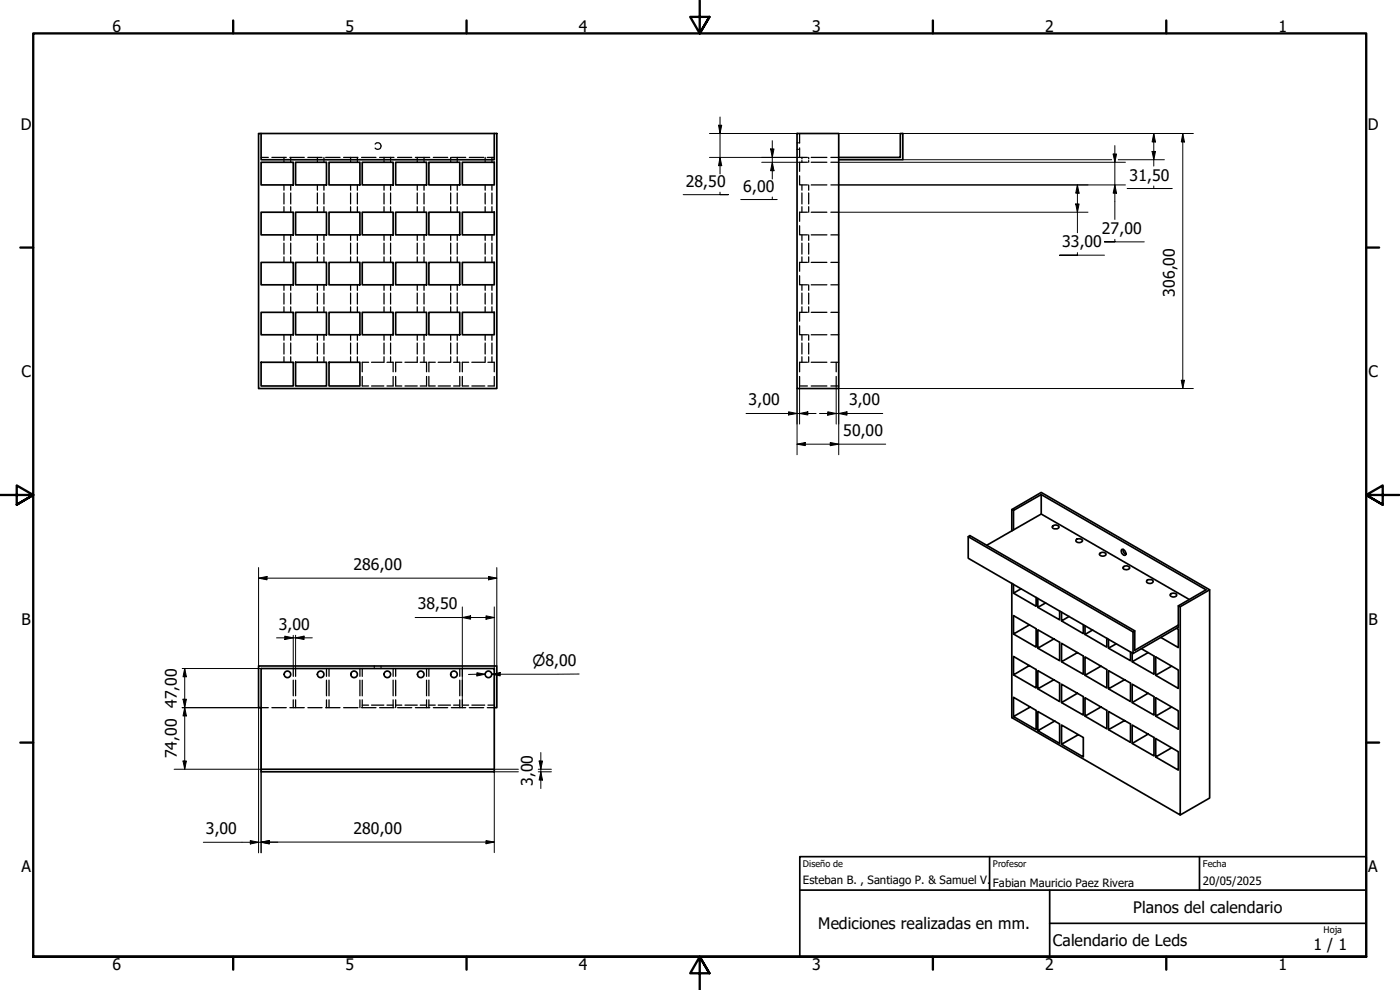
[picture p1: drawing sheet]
<svg xmlns="http://www.w3.org/2000/svg" width="420mm" height="297mm" viewBox="0 0 420 297" stroke-linecap="round" stroke-linejoin="round" font-family="sans-serif">
<!-- layer: Oculto (ISO) -->
<g fill="none" stroke="#000" stroke-width=".38">
<path d="M78.4 47.2h2.1M81.6 47.2h4.3M85.2 47.2v.5M85.2 48.2v.5M85.2 55.5v1.6M85.2 57.9v3.3M87 47.2h4.3M87.2 47.2v.5M87.2 48.2v.5M87.2 55.5v1.6M87.2 57.9v3.3M92.4 47.2h4.2"/>
<path d="M95.2 47.2v.5M95.2 48.2v.5M95.2 55.5v1.6M95.2 57.9v3.3M97.2 47.2v.5M97.2 48.2v.5M97.2 55.5v1.6M97.2 57.9v3.3M97.7 47.2h4.3M103.1 47.2h4.3M105.2 47.2v.5M105.2 48.2v.5"/>
<path d="M105.2 55.5v1.6M105.2 57.9v3.3M107.3 47.2v.5M107.3 48.2v.5M107.3 55.5v1.6M107.3 57.9v3.3M108.5 47.2h4.3M112.6 43.2a.99 .99 0 0 1 1.4-.1 .99 .99 0 0 1 0 1.5 .99 .99 0 0 1-1.4-.2M113.9 47.2h4.3M115.3 47.2v.5M115.3 48.2v.5M115.3 55.5v1.6"/>
<path d="M115.3 57.9v3.3M117.2 47.2v.5M117.2 48.2v.5M117.2 55.5v1.6M117.2 57.9v3.3M119.3 47.2h4.3M124.7 47.2h4.3M125.2 47.2v.5M125.2 48.2v.5M125.2 55.5v1.6M125.2 57.9v3.3M127.3 47.2v.5"/>
<path d="M127.3 48.2v.5M127.3 55.5v1.6M127.3 57.9v3.3M130 47.2h4.4M135.3 47.2v.5M135.3 48.2v.5M135.3 55.5v1.6M135.3 57.9v3.3M135.4 47.2h4.4M137.2 47.2v.5M137.2 48.2v.5M137.2 55.5v1.6"/>
<path d="M137.2 57.9v3.3M140.8 47.2h4.4M145.6 47.2v.5M145.6 48.2v.5M145.6 55.5v1.6M145.6 57.9v3.3M146.2 47.2h2.1M147.6 47.2v.5M147.6 48.2v.5M147.6 55.5v1.6M147.6 57.9v3.3M239.2 42.8h.3"/>
<path d="M239.2 44.8h.3M239.7 42.8h.3M239.7 44.8h.3M240 52.8v2.7h2.3M240 44.4v2.8h2.3M240 40.1v2.8M240.7 47.2v.5M240.7 48.2v.5M240.7 55.5v1.6M240.7 57.9v3.3M242.3 48.7h-2.3v2.7M242.7 47.2v.5"/>
<path d="M242.7 48.2v.5M242.7 55.5v1.6M242.7 57.9v3.3M243.5 47.2h4.7M243.5 48.7h4.7M243.5 55.5h4.7M249.4 47.2h2.3M249.4 48.7h2.3M249.4 55.5h2.3M85.2 62v1.7M85.2 70.5v1.6M85.2 72.9v3.3"/>
<path d="M85.2 77.1v1.6M87.2 62v1.7M87.2 70.5v1.6M87.2 72.9v3.3M87.2 77.1v1.6M95.2 62v1.7M95.2 70.5v1.6M95.2 72.9v3.3M95.2 77.1v1.6M97.2 62v1.7M97.2 70.5v1.6M97.2 72.9v3.3"/>
<path d="M97.2 77.1v1.6M105.2 62v1.7M105.2 70.5v1.6M105.2 72.9v3.3M105.2 77.1v1.6M107.3 62v1.7M107.3 70.5v1.6M107.3 72.9v3.3M107.3 77.1v1.6M115.3 62v1.7M115.3 70.5v1.6M115.3 72.9v3.3"/>
<path d="M115.3 77.1v1.6M117.2 62v1.7M117.2 70.5v1.6M117.2 72.9v3.3M117.2 77.1v1.6M125.2 62v1.7M125.2 70.5v1.6M125.2 72.9v3.3M125.2 77.1v1.6M127.3 62v1.7M127.3 70.5v1.6M127.3 72.9v3.3"/>
<path d="M127.3 77.1v1.6M135.3 62v1.7M135.3 70.5v1.6M135.3 72.9v3.3M135.3 77.1v1.6M137.2 62v1.7M137.2 70.5v1.6M137.2 72.9v3.3M137.2 77.1v1.6M145.6 62v1.7M145.6 70.5v1.6M145.6 72.9v3.3"/>
<path d="M145.6 77.1v1.6M147.6 62v1.7M147.6 70.5v1.6M147.6 72.9v3.3M147.6 77.1v1.6M240 67.7v2.8h2.3M240.7 62v1.7M240.7 70.5v1.6M240.7 72.9v3.3M240.7 77.1v1.6M242.3 63.7h-2.3v2.7M242.3 78.7h-2.3v2.7"/>
<path d="M242.7 62v1.7M242.7 70.5v1.6M242.7 72.9v3.3M242.7 77.1v1.6M243.5 63.7h4.7M243.5 70.5h4.7M243.5 78.7h4.7M249.4 63.7h2.3M249.4 70.5h2.3M249.4 78.7h2.3M85.2 85.5v1.6M85.2 87.9v3.3"/>
<path d="M85.2 92.1v1.6M87.2 85.5v1.6M87.2 87.9v3.3M87.2 92.1v1.6M95.2 85.5v1.6M95.2 87.9v3.3M95.2 92.1v1.6M97.2 85.5v1.6M97.2 87.9v3.3M97.2 92.1v1.6M105.2 85.5v1.6M105.2 87.9v3.3"/>
<path d="M105.2 92.1v1.6M107.3 85.5v1.6M107.3 87.9v3.3M107.3 92.1v1.6M115.3 85.5v1.6M115.3 87.9v3.3M115.3 92.1v1.6M117.2 85.5v1.6M117.2 87.9v3.3M117.2 92.1v1.6M125.2 85.5v1.6M125.2 87.9v3.3"/>
<path d="M125.2 92.1v1.6M127.3 85.5v1.6M127.3 87.9v3.3M127.3 92.1v1.6M135.3 85.5v1.6M135.3 87.9v3.3M135.3 92.1v1.6M137.2 85.5v1.6M137.2 87.9v3.3M137.2 92.1v1.6M145.6 85.5v1.6M145.6 87.9v3.3"/>
<path d="M145.6 92.1v1.6M147.6 85.5v1.6M147.6 87.9v3.3M147.6 92.1v1.6M240 97.8v2.6h2.3M240 82.7v2.8h2.3M240.7 85.5v1.6M240.7 87.9v3.3M240.7 92.1v1.6M242.3 93.7h-2.3v2.7M242.7 85.5v1.6M242.7 87.9v3.3"/>
<path d="M242.7 92.1v1.6M243.5 93.7h4.7M243.5 85.5h4.7M249.4 93.7h2.3M249.4 85.5h2.3M85.2 100.4v1.7M85.2 102.9v3.3M85.2 107v1.7M87.2 100.4v1.7M87.2 102.9v3.3M87.2 107v1.7M95.2 100.4v1.7"/>
<path d="M95.2 102.9v3.3M95.2 107v1.7M97.2 100.4v1.7M97.2 102.9v3.3M97.2 107v1.7M105.2 100.4v1.7M105.2 102.9v3.3M105.2 107v1.7M107.3 100.4v1.7M107.3 102.9v3.3M107.3 107v1.7M108.7 113v2.8h1.9"/>
<path d="M110.6 108.7h-1.9v2.9M111.5 108.7h3.7M111.5 115.8h3.7M115.3 100.4v1.7M115.3 102.9v3.3M115.3 107v1.7M116.1 108.7h1.9v2.9M117.2 100.4v1.7M117.2 102.9v3.3M117.2 107v1.7M118 113v2.8h-1.9M118.7 113v2.8h1.9"/>
<path d="M120.6 108.7h-1.9v2.9M121.5 115.8h3.7M125.2 107v1.7h-3.7M125.2 100.4v1.7M125.2 102.9v3.3M126.1 108.7h1.9v2.9M127.3 100.4v1.7M127.3 102.9v3.3M127.3 107v1.7M128 113v2.8h-1.9M128.7 113v2.8h1.9M130.6 108.7h-1.9v2.9"/>
<path d="M131.5 108.7h3.7M131.5 115.8h3.7M135.3 100.4v1.7M135.3 102.9v3.3M135.3 107v1.7M136.1 108.7h1.9v2.9M137.2 100.4v1.7M137.2 102.9v3.3M137.2 107v1.7M138 113v2.8h-1.9M138.7 113v2.8h2M140.7 108.7h-2v2.9"/>
<path d="M141.6 108.7h3.9M141.6 115.8h3.9M145.6 100.4v1.7M145.6 102.9v3.3M145.6 107v1.7M146.4 108.7h1.9v2.9M147.6 100.4v1.7M147.6 102.9v3.3M147.6 107v1.7M148.3 113v2.8h-1.9M240 113v2.8h2.3M240.7 100.4v1.7"/>
<path d="M240.7 102.9v3.3M240.7 107v1.7M242.3 108.7h-2.3v2.9M242.7 100.4v1.7M242.7 102.9v3.3M242.7 107v1.7M243.5 108.7h4.7M243.5 115.8h4.7M243.5 100.4h4.7M249.4 108.7h2.3M249.4 115.8h2.3M249.4 100.4h2.3"/>
<path d="M251 108.7v2.9M251 113v2.8M112.3 199.8v.3M114.4 199.8v.3M78.4 212.3h2.1M81.6 212.3h4.3M87 212.3h4.3M88 200.6v2.3M88 204.1v4.7M88 210v2.3M88.7 200.6v2.3M88.7 204.1v4.7"/>
<path d="M88.7 210v2.3M92.4 212.3h4.2M97.7 212.3h4.3M98 200.6v2.3M98 204.1v4.7M98 210v2.3M98.7 200.6v2.3M98.7 204.1v4.7M98.7 210v2.3M103.1 212.3h4.3M108 200.6v2.3M108 204.1v4.7"/>
<path d="M108 210v2.3M108.5 212.3h4.3M108.7 200.6v2.3M108.7 204.1v4.7M108.7 210v2.3M108.7 211.6h1.9M111.5 211.6h3.7M112.3 200.3v.3M113.9 212.3h4.3M114.4 200.3v.3M116.1 211.6h1.9M118 200.6v2.3"/>
<path d="M118 204.1v4.7M118 210v2.3M118.7 200.6v2.3M118.7 204.1v4.7M118.7 210v2.3M118.7 211.6h1.9M119.3 212.3h4.3M121.5 211.6h3.7M124.7 212.3h4.3M126.1 211.6h1.9M128 200.6v2.3M128 204.1v4.7"/>
<path d="M128 210v2.3M128.7 200.6v2.3M128.7 204.1v4.7M128.7 210v2.3M128.7 211.6h1.9M130 212.3h4.4M131.5 211.6h3.7M135.4 212.3h4.4M136.1 211.6h1.9M138 200.6v2.3M138 204.1v4.7M138 210v2.3"/>
<path d="M138.7 200.6v2.3M138.7 204.1v4.7M138.7 210v2.3M138.7 211.6h2M140.8 212.3h4.4M141.6 211.6h3.9M146.2 212.3h2.1M146.4 211.6h1.9"/>
</g>
<!-- layer: Visible (ISO) -->
<g fill="none" stroke="#000" stroke-width=".51">
<path d="M77.6 40.1h71.5v76.5h-71.5zM78.4 40.1v7.8h69.9v-7.8M78.4 48.7h9.6v6.8h-9.6zM88.7 48.7h9.3v6.8h-9.3zM98.7 48.7h9.3v6.8h-9.3zM108.7 48.7h9.3v6.8h-9.3zM118.7 48.7h9.3v6.8h-9.3zM128.7 48.7h9.3v6.8h-9.3zM138.7 48.7h9.6v6.8h-9.6zM239.2 40.1h12.5v76.5h-12.5zM251.7 47.2h18.5v-7.1h.8v7.8h-19.3M78.4 63.7h9.6v6.8h-9.6z"/>
<path d="M78.4 78.7h9.6v6.8h-9.6zM88.7 63.7h9.3v6.8h-9.3zM88.7 78.7h9.3v6.8h-9.3zM98.7 78.7h9.3v6.8h-9.3zM98.7 63.7h9.3v6.8h-9.3zM108.7 78.7h9.3v6.8h-9.3zM108.7 63.7h9.3v6.8h-9.3zM118.7 63.7h9.3v6.8h-9.3zM118.7 78.7h9.3v6.8h-9.3zM128.7 63.7h9.3v6.8h-9.3zM128.7 78.7h9.3v6.8h-9.3zM138.7 78.7h9.6v6.8h-9.6z"/>
<path d="M138.7 63.7h9.6v6.8h-9.6zM78.4 93.7h9.6v6.7h-9.6zM88.7 93.7h9.3v6.7h-9.3zM98.7 93.7h9.3v6.7h-9.3zM108.7 93.7h9.3v6.7h-9.3zM118.7 93.7h9.3v6.7h-9.3zM128.7 93.7h9.3v6.7h-9.3zM138.7 93.7h9.6v6.7h-9.6zM78.4 108.7h9.6v7.1h-9.6zM88.7 108.7h9.3v7.1h-9.3zM98.7 108.7h9.3v7.1h-9.3zM303.7 152.9v6.4"/>
<path d="M304.2 153.1l8.3-4.7v5.8M304.2 153.1l-.5-.2 8.8-5.1 50.5 29.2-8.8 5-.6-.2M304.2 153.1v5.9M312.5 148.4l49.4 28.6-8.3 4.8v5.8M315.9 157.8a1.18 1.18 0 0 1 1.9 .4 1.21 1.21 0 0 1-2-.2zM290.6 161v6.5l49.4 28.6 13.6-7.9v-.6M296.1 163.6l16.4-9.4 44.4 25.7M303.7 175v40.3l50.5 29.2v-62.5M304.2 175.3v2.7l2.3-1.4M304.2 178l6.8 3.9v-2.7M311.5 179.6v2.6l2.3-1.3M323 162a1.19 1.19 0 0 1 1.9 .3 1.1 1.1 0 0 1-1.1 .5 1.1 1.1 0 0 1-.9-.7z"/>
<path d="M330.1 166a1.14 1.14 0 0 1 1.8 .4 1.12 1.12 0 0 1-2-.2zM336.6 164.9a1.09 1.09 0 0 1 1.1 .5 1.09 1.09 0 0 1-.1 1.2 1.24 1.24 0 0 1-1-1.7zM337.1 164.8l.2 1 .6 .5M337.1 170.1a1.18 1.18 0 0 1 1.9 .4 1.22 1.22 0 0 1-2-.2zM344.2 174.2a1.25 1.25 0 0 1 1.9 .3 1.1 1.1 0 0 1-1.1 .6 1.1 1.1 0 0 1-.9-.7zM351.5 178.1a1.1 1.1 0 0 1 1.6 .5 1.1 1.1 0 0 1-1 .5 1.1 1.1 0 0 1-.9-.7zM363 177v62.4l-8.8 5.1M308.9 199.7l-4.7 2.8v-5.5l6.8 3.9v5.5l-6.8-3.9M308.9 187.5l-4.7 2.7v-5.5l6.8 3.9v5.6l-6.8-4M311.5 182.2l6.5 3.8v-2.7M316.3 191.7l-4.8 2.8v-5.5l6.5 3.7v5.5l-6.5-3.7M318.6 183.6v2.7l2.3-1.3"/>
<path d="M318.6 186.3l6.5 3.8v-2.7M323.3 195.8l-4.7 2.8v-5.6l6.5 3.8v5.5l-6.5-3.7M325.6 187.8v2.6l2.3-1.4M325.6 190.4l6.6 3.8v-2.7M330.4 199.9l-4.8 2.7v-5.5l6.6 3.8v5.5l-6.6-3.8M332.7 191.8v2.7l2.3-1.3M332.7 194.5l6.6 3.7v-2.6M340 189.6v6.5M340.6 189.3l-.6 .3M342.5 194.6l3.8 2.2v5.5l-6.5-3.7M344.6 195.8l-4.8 2.8v-2.7M351.6 199.9l-4.8 2.7v-5.5l6.8 3.9v5.6l-6.8-4"/>
<path d="M353.1 188.5l.5 .3v5.5l-5.2-3.1M353.6 187.6l-13 7.5v-5.8l-49.5-28.6-.5 .3 49.4 28.6M78.4 212.3h-.8v-12.5h71.5v12.5h-.8v-11.7h-69.9v30.2M148.3 212.3v18.5M309.2 212.1l-5 2.9 6.8 3.9v-5.7l-6.8-4v5.8M316.3 203.9l-4.8 2.8v-5.5l6.5 3.8v5.5l-6.5-3.8M316.5 216.3l-5 3 6.5 3.8v-5.9l-6.5-3.7v5.8M323.3 208l-4.7 2.8v-5.5l6.5 3.7v5.6l-6.5-3.8M330.4 212.1l-4.8 2.8v-5.6l6.6 3.9v5.5l-6.6-3.8M337.5 216.2l-4.8 2.7v-5.4l6.6 3.7v5.5l-6.6-3.8M337.5 203.9l-4.8 2.8v-5.5l6.6 3.8v5.5l-6.6-3.8M344.6 208l-4.8 2.8v-5.5l6.5 3.7v5.6l-6.5-3.8"/>
<path d="M351.6 212.1l-4.8 2.8v-5.6l6.8 4v5.5l-6.8-3.9M78.4 230.8h69.9v.8h-69.9zM323.6 220.5l-5 2.8 6.5 3.8v-5.8l-6.5-3.8v5.8M344.6 220.3l-4.8 2.8v-5.6l6.5 3.8v5.5l-6.5-3.7M351.6 224.4l-4.8 2.7v-5.5l6.8 3.9v5.6l-6.8-4"/>
<circle cx="86.3" cy="202.3" r=".98"/>
<circle cx="96.2" cy="202.3" r=".98"/>
<circle cx="106.3" cy="202.3" r=".98"/>
<circle cx="116.2" cy="202.3" r=".98"/>
<circle cx="126.3" cy="202.3" r=".98"/>
<circle cx="136.2" cy="202.3" r=".98"/>
<circle cx="146.6" cy="202.3" r=".98"/>
</g>
<!-- layer: Borde (ISO) -->
<g fill="none" stroke="#000" stroke-width=".7">
<path d="M70 6.1v3.9M140 6.1v3.9M210 0v10l-2.9-4.9h5.8l-2.9 4.9 2.9-4.9M280 6.1v3.9M350 6.1v3.9M6.1 74.3h3.9M410 74.3h3.9M0 148.5h10l-5-2.8v5.7l5-2.9-5 2.9M420 148.5h-10l5-2.8v5.7l-5-2.9 5 2.9M6.1 222.8h3.9M410 222.8h3.9M10 287.1v-277.1h400v277.1h-400h400"/>
<path d="M70 287.1v3.8M140 287.1v3.8M212.9 292l-2.9-4.9 2.9 4.9h-5.8l2.9-4.9v9.9M280 287.1v3.8M350 287.1v3.8"/>
</g>
<path d="M240 257h170v30.1h-170zM297 257v10.1M360 257v10.1M240 267.1h170M315 277h95M315 267.1v20" fill="none" stroke="#000" stroke-width=".51"/>
<!-- layer: Cota (ISO) -->
<g fill="none" stroke="#000" stroke-width=".3">
<path d="M215.6 37.6h1l-.5 2.5zM216.1 35.1v17.1M212.9 40.1h27.1M212.9 47.2h27.1M216.1 47.2l.5 2.5h-1zM216.1 57.6v.8h2.5h-13.6M228.6 48.7h11.4M231.3 44.7h1l-.5 2.5zM231.8 48.7l.5 2.5h-1zM231.8 59.1v.8h1.4h-10.9M231.8 42.2v11.5M251.7 55.5h86.1"/>
<path d="M251.7 48.7h86.1M251.7 40.1h106.4M271 47.9h62.6M323.3 55.5l.5 2.5h-1zM323.3 55.5v14.3M334.1 46.2h1l-.5 2.5zM334.6 55.5l.5 2.5h-1zM334.6 43.7v22.1M335.6 47.9h13.8M345.8 45.5h1l-.5 2.4zM346.3 40.1l.5 2.5h-1zM346.3 55.8v.8h5.4h-13.4"/>
<path d="M346.3 40.1v9.7M355 40.1l.5 2.5h-1zM355 40.1v76.5M251.7 63.7h74.8M322.8 61.2h1l-.5 2.5zM323.3 75.8v.8h-5.3h13.5M334.6 71.8v.8h-3.1h11.9M239.2 116.6v19.8M240 115.8v11.4M251 115.8v11.4M354.5 114.1h1l-.5 2.5zM358.1 116.6h-106.4v19.8"/>
<path d="M223.9 124.1h21M236.7 123.6l2.5 .5-2.5 .4zM239.2 133.3l2.5-.5v.9zM239.2 133.3h26.6M240 124.1l2.4-.5v.9zM245.9 124.1h19M248.4 123.6l2.6 .5-2.6 .5zM249.2 132.8l2.5 .5-2.5 .4zM251.7 124.1l2.5-.5v1zM77.6 173.5l2.5-.5v1zM77.6 170.3v29.5M77.6 173.5h71.5"/>
<path d="M146.6 173l2.5 .5-2.5 .5zM149.1 170.3v29.5M83 191.4h10.7M85.5 190.9l2.5 .5-2.5 .5zM88 190.6v10M88.7 191.4l2.5-.5v1zM88.7 190.6v10M124.6 185.3h23.7M138.7 185.3l2.5-.5v1zM138.7 182.1v29.5M145.9 184.8l2.4 .5-2.4 .5zM148.3 182.1v19.2"/>
<path d="M54.7 212.3h23.7v43.6M54.7 200.6h23.7M54.9 209.8h1l-.5 2.5zM55.4 212.3l.5 2.5h-1zM55.4 200.6l.5 2.5h-1zM55.4 200.6v30.2M77.6 212.3v43.6M143.1 201.9l2.5 .4-2.5 .5zM145.6 202.3l-5 .1M147.6 202.3l2.5-.5v1zM148.3 203.3v8.3M173.8 202.2l-26.2 .1h2.5"/>
<path d="M52.3 230.8h26.1M54.9 228.3h1l-.5 2.5zM148.3 230.8h7.3M155.6 231.6h-7.3v24.2M161.5 230.8h4M161.5 231.6h4M161.8 228.3h1l-.5 2.5zM162.3 231.6l.5 2.4h-1zM162.3 225.8v10.8M61 252.7h22.4M75.1 252.2l2.5 .5-2.5 .5zM78.4 252.7l2.4-.5v1z"/>
<path d="M78.4 252.7h69.9M145.9 252.2l2.4 .5-2.4 .5z"/>
</g>
<g fill="#000">
<path d="M215.6 37.6h1l-.5 2.5zM216.1 47.2l.5 2.5h-1zM231.3 44.7h1l-.5 2.5zM231.8 48.7l.5 2.5h-1zM323.3 55.5l.5 2.5h-1zM334.1 46.2h1l-.5 2.5zM334.6 55.5l.5 2.5h-1zM345.8 45.5h1l-.5 2.4zM346.3 40.1l.5 2.5h-1zM355 40.1l.5 2.5h-1zM322.8 61.2h1l-.5 2.5zM354.5 114.1h1l-.5 2.5z"/>
<path d="M236.7 123.6l2.5 .5-2.5 .4zM239.2 133.3l2.5-.5v.9zM240 124.1l2.4-.5v.9zM248.4 123.6l2.6 .5-2.6 .5zM249.2 132.8l2.5 .5-2.5 .4zM251.7 124.1l2.5-.5v1zM77.6 173.5l2.5-.5v1zM146.6 173l2.5 .5-2.5 .5zM85.5 190.9l2.5 .5-2.5 .5zM88.7 191.4l2.5-.5v1zM138.7 185.3l2.5-.5v1zM145.9 184.8l2.4 .5-2.4 .5z"/>
<path d="M54.9 209.8h1l-.5 2.5zM55.4 212.3l.5 2.5h-1zM55.4 200.6l.5 2.5h-1zM143.1 201.9l2.5 .4-2.5 .5zM147.6 202.3l2.5-.5v1zM54.9 228.3h1l-.5 2.5zM161.8 228.3h1l-.5 2.5zM162.3 231.6l.5 2.4h-1zM75.1 252.2l2.5 .5-2.5 .5zM78.4 252.7l2.4-.5v1zM145.9 252.2l2.4 .5-2.4 .5z"/>
</g>
<g font-size="4.8">
<text x="33.7" y="9.6">6</text>
<text x="103.7" y="9.6">5</text>
<text x="173.7" y="9.6">4</text>
<text x="243.7" y="9.6">3</text>
<text x="313.7" y="9.6">2</text>
<text x="383.7" y="9.6">1</text>
<text x="6.2" y="38.9">D</text>
<text x="410.5" y="38.9">D</text>
<text x="205.8" y="56">28,50</text>
<text x="223.1" y="57.5">6,00</text>
<text x="339" y="54.2">31,50</text>
<text x="330.7" y="70.2">27,00</text>
<text x="318.8" y="74.2">33,00</text>
<text x="352.6" y="89" transform="rotate(-90 352.6 89)">306,00</text>
<text x="6.4" y="113.1">C</text>
<text x="410.7" y="113.1">C</text>
<text x="224.7" y="121.7">3,00</text>
<text x="254.8" y="121.7">3,00</text>
<text x="253" y="130.9">50,00</text>
<text x="106" y="171.1">286,00</text>
<text x="125.3" y="182.9">38,50</text>
<text x="6.4" y="187.4">B</text>
<text x="83.7" y="189">3,00</text>
<text x="410.7" y="187.4">B</text>
<text x="53" y="212.4" transform="rotate(-90 53 212.4)">47,00</text>
<text x="53" y="227.6" transform="rotate(-90 53 227.6)">74,00</text>
<text x="159.9" y="235.9" transform="rotate(-90 159.9 235.9)">3,00</text>
<text x="61.8" y="250.3">3,00</text>
<text x="106" y="250.3">280,00</text>
<text x="6.4" y="261.7">A</text>
<text x="410.7" y="261.7">A</text>
<text x="340.1" y="273.9">Planos del calendario</text>
<text x="245.6" y="278.9">Mediciones realizadas en mm.</text>
<text x="316" y="283.8">Calendario de Leds</text>
<text x="394.2" y="285">1 / 1</text>
<text x="33.7" y="290.9">6</text>
<text x="103.7" y="290.9">5</text>
<text x="173.7" y="290.9">4</text>
<text x="243.7" y="290.9">3</text>
<text x="313.7" y="290.9">2</text>
<text x="383.7" y="290.9">1</text>
</g>
<text font-size="4.6" x="159.8" y="199.9">⌀8,00</text>
<g font-size="3.4">
<text x="241" y="265.4">Esteban B. , Santiago P. &amp; Samuel V.</text>
<text x="298" y="266">Fabian Mauricio Paez Rivera</text>
<text x="361" y="265.5">20/05/2025</text>
</g>
<g font-size="2.7">
<text x="241" y="260.2">Diseño de</text>
<text x="298" y="260.1">Profesor</text>
<text x="361" y="260.1">Fecha</text>
<text x="397.2" y="280">Hoja</text>
</g>
</svg>
